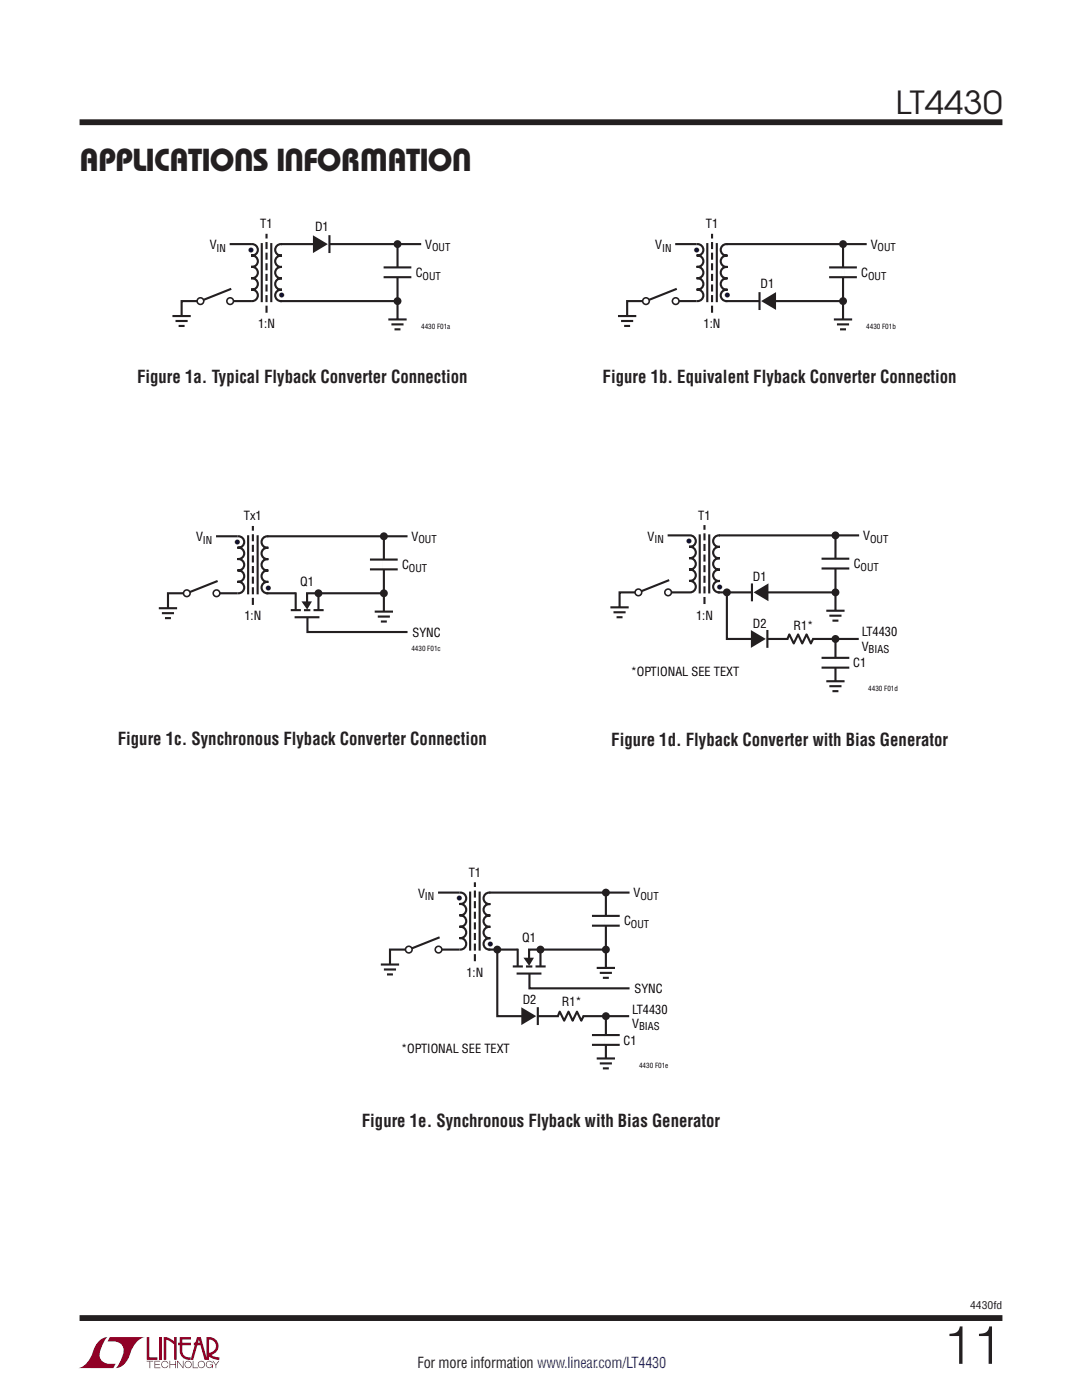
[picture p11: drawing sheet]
<svg xmlns="http://www.w3.org/2000/svg" width="216mm" height="279mm" viewBox="0 0 216 279" stroke-linecap="round" stroke-linejoin="round" font-family="sans-serif">
<g fill="#900126">
<path d="M29.3 266.8h.5v4.1h1.6v.5h-2.1z"/>
<path d="M20 267.4l1-.5h.5h-.1a6.2 6.2 0 0 0-1.5 4 2.58 2.58 0 0 0 3.2 1.3l-.5 .8h-7a4.9 4.9 0 0 0 3.1-3.8l.4-.7z"/>
<path d="M21.9 266.9h7a4.9 4.9 0 0 0-3.1 3.7 3.2 3.2 0 0 1-2.7 2.4h.1a6.2 6.2 0 0 0 1.4-4.1 2.58 2.58 0 0 0-3.1-1.2z"/>
<path d="M31.8 266.8h.5v4.6h-.5z"/>
<path d="M32.7 266.8l1 .2 1 .7v-.9h.5v4.6h-.5v-3.1l-1.5-.9v4h-.5z"/>
<path d="M29.3 271.6h1.3v.1h-.6v1.3h-.2v-1.3h-.5z"/>
<path d="M30.8 271.6h1.2v.1h-1v.5h.9v.2h-.9v.5h1v.1h-1.2z"/>
<path d="M33.8 271.6h.2v.6h1v-.6h.1v1.4h-.1v-.6h-1v.6h-.2z"/>
<path d="M35.4 271.6h.1l1 1.2v-1.2h.1v1.4l-1.1-1.2v1.2h-.1z"/>
<path d="M38.5 271.6h.1v1.3h.9v.1h-1z"/>
<path d="M42.4 271.6h.1l.6 .7 .5-.7h.2l-.7 .8v.6h-.1v-.6z"/>
<path d="M35.9 266.8h2.2v.5h-1.7v.7h1.7v.5h-1.7v1.1a1.32 1.32 0 0 0 1.6 1.3v.5l1.3-4.6h.8l1.1 4.1v-4.1a1.84 1.84 0 0 1 2.3 1.4 1.84 1.84 0 0 1-1.4 2.2l.7 .4 1 .1v.5l-1.2-.2-1.1-.6v-.6a1.34 1.34 0 0 0 1.6-1.2 1.34 1.34 0 0 0-1.4-1.5v4.1h-.9l-.8-2.9h-1.3v-.5h1.2l-.2-.7-1.1 4.1a2.06 2.06 0 0 1-2.7-1.3v-1.6h-.4v-.5h.4z"/>
<path d="M37 271.8a.72 .72 0 0 1 1.2 .1 .72 .72 0 0 1-.4 1.1 .72 .72 0 0 1-1-.7h.2a.59 .59 0 0 0 .8 .5 .59 .59 0 0 0 .2-.9 .59 .59 0 0 0-1 .2v.2h-.2z"/>
<path d="M39.7 271.8a.72 .72 0 0 1 1.1 .1 .72 .72 0 0 1-.4 1.1 .72 .72 0 0 1-.9-.7h.1a.59 .59 0 0 0 .8 .5 .59 .59 0 0 0 .2-.9 .59 .59 0 0 0-1 .2v.2h-.1z"/>
<path d="M41.3 271.8a.72 .72 0 0 1 1.2 .2h-.2a.59 .59 0 0 0-.9-.1 .59 .59 0 0 0 .1 .9 .59 .59 0 0 0 .9-.4h-.5v-.1h.6v.7h-.1v-.3a.73 .73 0 0 1-1.1 .2 .73 .73 0 0 1 0-1.1z"/>
<path d="M32.4 271.8a.71 .71 0 0 1 1.2 .3h-.1a.59 .59 0 0 0-.9-.3 .59 .59 0 0 0-.1 1 .59 .59 0 0 0 .9-.3h.2a.73 .73 0 0 1-1.1 .4 .73 .73 0 0 1-.1-1.1z"/>
</g>
<path d="M15.9 24.4h184.1M15.9 263h184.1" fill="none" stroke="#231f20" stroke-width="1.2" stroke-linecap="butt"/>
<g fill="none" stroke="#231f20" stroke-width=".42">
<path d="M45.8 48.7h4.3a1.16 1.16 0 0 1 1.4 1.2 1.16 1.16 0 0 1-1.4 1.1 1.15 1.15 0 0 1 1.4 1.1 1.15 1.15 0 0 1-1.4 1.2 1.15 1.15 0 0 1 1.4 1.1 1.15 1.15 0 0 1-1.4 1.1 1.15 1.15 0 0 1 1.4 1.2 1.15 1.15 0 0 1-1.4 1.1 1.16 1.16 0 0 1 1.4 1.1 1.16 1.16 0 0 1-1.4 1.2h-13.9v3M46.1 57.6l-6.1 2.5M52.2 48.5v11.8M54.1 48.5v11.8M56.1 48.7h27.9M56.3 48.7a1.16 1.16 0 0 0-1.4 1.2 1.16 1.16 0 0 0 1.4 1.1 1.15 1.15 0 0 0-1.4 1.1 1.15 1.15 0 0 0 1.4 1.2 1.15 1.15 0 0 0-1.4 1.1 1.15 1.15 0 0 0 1.4 1.1 1.15 1.15 0 0 0-1.4 1.2 1.15 1.15 0 0 0 1.4 1.1 1.16 1.16 0 0 0-1.4 1.1 1.16 1.16 0 0 0 1.4 1.2M76.5 53.4h5.6M76.5 55.3h5.6M79.3 48.7v15.1M34.4 63.1h3.7M35 64.1h2.4M35.6 65.1h1.2"/>
<path d="M56.1 60.1h23.2M77.5 63.8h3.6M78.1 64.7h2.4M78.7 65.7h1.2"/>
</g>
<path d="M50.3 48.8v11.3M56.1 48.8v11.3M79.3 53.4v1.9" fill="none" stroke="#fff" stroke-width=".71" stroke-linecap="butt"/>
<path d="M53.2 62.4v-15.7" fill="none" stroke="#231f20" stroke-width=".42" stroke-dasharray="1.4 .7" stroke-linecap="butt"/>
<path d="M36.2 62.9v.4M79.3 63.6v.3" fill="none" stroke="#231f20" stroke-width=".35"/>
<path d="M36.2 63.1v2.2M79.3 63.8v2.2" fill="none" stroke="#fff" stroke-width=".97" stroke-linecap="butt"/>
<path d="M40 60.1h5.9" fill="none" stroke="#fff" stroke-width="1.1" stroke-linecap="butt"/>
<circle cx="40" cy="60.1" r=".66" fill="#fff"/>
<circle cx="40" cy="60.1" r=".66" fill="none" stroke="#231f20" stroke-width=".32"/>
<circle cx="45.9" cy="60.1" r=".66" fill="#fff"/>
<circle cx="45.9" cy="60.1" r=".66" fill="none" stroke="#231f20" stroke-width=".32"/>
<g fill="#231f20">
<circle cx="79.3" cy="48.7" r=".79"/>
<circle cx="79.3" cy="60.1" r=".79"/>
</g>
<path d="M63.3 48.7h2.4" fill="none" stroke="#fff" stroke-width=".71" stroke-linecap="butt"/>
<path d="M62.4 47l3 1.7-3 1.8z" fill="#231f20"/>
<g fill="none" stroke="#231f20" stroke-width=".42">
<path d="M65.7 46.9v3.6M134.7 48.7h4.3a1.16 1.16 0 0 1 1.4 1.2 1.16 1.16 0 0 1-1.4 1.1 1.15 1.15 0 0 1 1.4 1.1 1.15 1.15 0 0 1-1.4 1.2 1.15 1.15 0 0 1 1.4 1.1 1.15 1.15 0 0 1-1.4 1.1 1.15 1.15 0 0 1 1.4 1.2 1.15 1.15 0 0 1-1.4 1.1 1.16 1.16 0 0 1 1.4 1.1 1.16 1.16 0 0 1-1.4 1.2h-13.9v3M135 57.6l-6.1 2.5M141.1 48.5v11.8M143 48.5v11.8M145 48.7h27.9M145.2 48.7a1.16 1.16 0 0 0-1.4 1.2 1.16 1.16 0 0 0 1.4 1.1 1.15 1.15 0 0 0-1.4 1.1 1.15 1.15 0 0 0 1.4 1.2 1.15 1.15 0 0 0-1.4 1.1 1.15 1.15 0 0 0 1.4 1.1 1.15 1.15 0 0 0-1.4 1.2 1.15 1.15 0 0 0 1.4 1.1 1.16 1.16 0 0 0-1.4 1.1 1.16 1.16 0 0 0 1.4 1.2M165.4 53.4h5.6M165.4 55.3h5.6M168.2 48.7v15.1M123.3 63.1h3.7M123.9 64.1h2.4"/>
<path d="M124.5 65.1h1.2M145 60.1h23.2M166.4 63.8h3.6M167 64.7h2.4M167.6 65.7h1.2"/>
</g>
<path d="M139.2 48.8v11.3M145 48.8v11.3M168.2 53.4v1.9" fill="none" stroke="#fff" stroke-width=".71" stroke-linecap="butt"/>
<path d="M142.1 62.4v-15.7" fill="none" stroke="#231f20" stroke-width=".42" stroke-dasharray="1.4 .7" stroke-linecap="butt"/>
<path d="M125.1 62.9v.4M168.2 63.6v.3" fill="none" stroke="#231f20" stroke-width=".35"/>
<path d="M125.1 63.1v2.2M168.2 63.8v2.2" fill="none" stroke="#fff" stroke-width=".97" stroke-linecap="butt"/>
<path d="M128.9 60.1h5.9" fill="none" stroke="#fff" stroke-width="1.1" stroke-linecap="butt"/>
<circle cx="128.9" cy="60.1" r=".66" fill="#fff"/>
<circle cx="128.9" cy="60.1" r=".66" fill="none" stroke="#231f20" stroke-width=".32"/>
<circle cx="134.8" cy="60.1" r=".66" fill="#fff"/>
<circle cx="134.8" cy="60.1" r=".66" fill="none" stroke="#231f20" stroke-width=".32"/>
<g fill="#231f20">
<circle cx="168.2" cy="48.7" r=".79"/>
<circle cx="168.2" cy="60.1" r=".79"/>
</g>
<path d="M151.6 60.1h2.4" fill="none" stroke="#fff" stroke-width=".71" stroke-linecap="butt"/>
<path d="M151.9 60.1l2.9-1.8v3.5z" fill="#231f20"/>
<g fill="none" stroke="#231f20" stroke-width=".42">
<path d="M151.6 58.3v3.6M43.1 107h4.3a1.16 1.16 0 0 1 1.3 1.2 1.16 1.16 0 0 1-1.3 1.1 1.15 1.15 0 0 1 1.3 1.1 1.15 1.15 0 0 1-1.3 1.2 1.15 1.15 0 0 1 1.3 1.1 1.15 1.15 0 0 1-1.3 1.1 1.15 1.15 0 0 1 1.3 1.2 1.15 1.15 0 0 1-1.3 1.1 1.16 1.16 0 0 1 1.3 1.2 1.16 1.16 0 0 1-1.3 1.1h-13.9v3M43.4 116l-6.1 2.4M49.5 106.8v11.8M51.4 106.8v11.8M53.3 107h28M53.4 118.4h23.2M53.5 107a1.16 1.16 0 0 0-1.3 1.2 1.16 1.16 0 0 0 1.3 1.1 1.15 1.15 0 0 0-1.3 1.1 1.15 1.15 0 0 0 1.3 1.2 1.15 1.15 0 0 0-1.3 1.1 1.15 1.15 0 0 0 1.3 1.1 1.15 1.15 0 0 0-1.3 1.2 1.15 1.15 0 0 0 1.3 1.1 1.16 1.16 0 0 0-1.3 1.2 1.16 1.16 0 0 0 1.3 1.1M73.8 111.7h5.6M73.8 113.6h5.6M76.6 107v15.1M31.7 121.4h3.6"/>
<path d="M32.3 122.4h2.4M32.9 123.4h1.2M74.8 122.1h3.6M75.4 123h2.4M76 124h1.2"/>
</g>
<path d="M47.6 107.1v11.3M53.4 107.1v11.3M76.6 111.7v1.9" fill="none" stroke="#fff" stroke-width=".71" stroke-linecap="butt"/>
<path d="M50.5 120.7v-15.7" fill="none" stroke="#231f20" stroke-width=".42" stroke-dasharray="1.4 .7" stroke-linecap="butt"/>
<path d="M33.5 121.2v.4M76.6 121.9v.4" fill="none" stroke="#231f20" stroke-width=".35"/>
<path d="M33.5 121.4v2.2M76.6 122.1v2.2" fill="none" stroke="#fff" stroke-width=".97" stroke-linecap="butt"/>
<path d="M37.3 118.4h5.9" fill="none" stroke="#fff" stroke-width="1.1" stroke-linecap="butt"/>
<circle cx="37.3" cy="118.4" r=".66" fill="#fff"/>
<circle cx="37.3" cy="118.4" r=".66" fill="none" stroke="#231f20" stroke-width=".32"/>
<circle cx="43.2" cy="118.4" r=".66" fill="#fff"/>
<circle cx="43.2" cy="118.4" r=".66" fill="none" stroke="#231f20" stroke-width=".32"/>
<g fill="#231f20">
<circle cx="76.6" cy="107" r=".79"/>
<circle cx="76.6" cy="118.4" r=".79"/>
</g>
<path d="M59 118.2v3.6M63.5 118.2v3.6M63.5 118.4h-2.2v2.3M58 121.8h2M58.8 123.2h4.9M60.7 121.8h1.2M61.3 123.2v2.9h20" fill="none" stroke="#231f20" stroke-width=".42"/>
<path d="M59 118.4h4.5" fill="none" stroke="#fff" stroke-width=".71" stroke-linecap="butt"/>
<circle cx="63.5" cy="118.4" r=".79" fill="#231f20"/>
<path d="M62.6 121.8h2" fill="none" stroke="#231f20" stroke-width=".42"/>
<path d="M60.6 120.3h1.2l-.5 .9z" fill="#231f20"/>
<path d="M60.6 120.3h1.2l-.5 .9z" fill="none" stroke="#231f20" stroke-width=".49"/>
<g fill="none" stroke="#231f20" stroke-width=".42">
<path d="M133.2 106.8h4.3a1.16 1.16 0 0 1 1.3 1.2 1.16 1.16 0 0 1-1.3 1.1 1.15 1.15 0 0 1 1.3 1.2 1.15 1.15 0 0 1-1.3 1.1 1.15 1.15 0 0 1 1.3 1.1 1.15 1.15 0 0 1-1.3 1.2 1.15 1.15 0 0 1 1.3 1.1 1.15 1.15 0 0 1-1.3 1.1 1.16 1.16 0 0 1 1.3 1.2 1.16 1.16 0 0 1-1.3 1.1h-13.9v3M133.5 115.8l-6.1 2.4M139.6 106.6v11.8M141.5 106.6v11.8M143.4 106.8h28M143.5 118.2h23.2M143.7 106.8a1.16 1.16 0 0 0-1.4 1.2 1.16 1.16 0 0 0 1.4 1.1 1.15 1.15 0 0 0-1.4 1.2 1.15 1.15 0 0 0 1.4 1.1 1.15 1.15 0 0 0-1.4 1.1 1.15 1.15 0 0 0 1.4 1.2 1.15 1.15 0 0 0-1.4 1.1 1.15 1.15 0 0 0 1.4 1.1 1.16 1.16 0 0 0-1.4 1.2 1.16 1.16 0 0 0 1.4 1.1M163.9 111.5h5.6M163.9 113.5h5.6M166.7 106.8v15.1M121.8 121.2h3.6M122.4 122.2h2.4"/>
<path d="M123 123.2h1.2M164.9 121.9h3.6M165.5 122.9h2.4M166.1 123.9h1.2"/>
</g>
<path d="M137.7 106.9v11.3M143.5 106.9v11.3M166.7 111.5v1.9" fill="none" stroke="#fff" stroke-width=".71" stroke-linecap="butt"/>
<path d="M140.6 120.5v-15.7" fill="none" stroke="#231f20" stroke-width=".42" stroke-dasharray="1.4 .7" stroke-linecap="butt"/>
<path d="M123.6 121v.4M166.7 121.7v.4" fill="none" stroke="#231f20" stroke-width=".35"/>
<path d="M123.6 121.2v2.2M166.7 121.9v2.2" fill="none" stroke="#fff" stroke-width=".97" stroke-linecap="butt"/>
<path d="M127.4 118.2h5.9" fill="none" stroke="#fff" stroke-width="1.1" stroke-linecap="butt"/>
<circle cx="127.4" cy="118.2" r=".66" fill="#fff"/>
<circle cx="127.4" cy="118.2" r=".66" fill="none" stroke="#231f20" stroke-width=".32"/>
<circle cx="133.3" cy="118.2" r=".66" fill="#fff"/>
<circle cx="133.3" cy="118.2" r=".66" fill="none" stroke="#231f20" stroke-width=".32"/>
<g fill="#231f20">
<circle cx="145" cy="118.2" r=".79"/>
<circle cx="166.7" cy="106.8" r=".79"/>
<circle cx="166.7" cy="118.2" r=".79"/>
</g>
<path d="M145 118.2v9.3h26.1M166.7 127.5v8.5" fill="none" stroke="#231f20" stroke-width=".42"/>
<circle cx="166.7" cy="127.5" r=".79" fill="#231f20"/>
<path d="M150.7 127.5h2.4M166.7 131.3v1.9" fill="none" stroke="#fff" stroke-width=".71" stroke-linecap="butt"/>
<path d="M163.9 131.3h5.6M163.9 133.2h5.6M164.9 136h3.6M165.5 136.9h2.4M166.1 137.9h1.2" fill="none" stroke="#231f20" stroke-width=".42"/>
<path d="M166.7 135.8v.3" fill="none" stroke="#231f20" stroke-width=".35"/>
<path d="M166.7 136v2.2" fill="none" stroke="#fff" stroke-width=".97" stroke-linecap="butt"/>
<path d="M149.8 125.7l3 1.8-3 1.8z" fill="#231f20"/>
<path d="M153.1 125.7v3.6" fill="none" stroke="#231f20" stroke-width=".42"/>
<path d="M150.1 118.2h2.4" fill="none" stroke="#fff" stroke-width=".71" stroke-linecap="butt"/>
<path d="M150.4 118.2l2.9-1.8v3.6z" fill="#231f20"/>
<g fill="none" stroke="#231f20" stroke-width=".42">
<path d="M150 116.4v3.6M162.3 127.4l-.5 1-.9-1.8-.8 1.8-.8-1.8-.9 1.8-.9-1.8-.4 1M87.4 178.1h4.3a1.16 1.16 0 0 1 1.3 1.2 1.16 1.16 0 0 1-1.3 1.1 1.15 1.15 0 0 1 1.3 1.2 1.15 1.15 0 0 1-1.3 1.1 1.15 1.15 0 0 1 1.3 1.1 1.15 1.15 0 0 1-1.3 1.2 1.15 1.15 0 0 1 1.3 1.1 1.15 1.15 0 0 1-1.3 1.1 1.16 1.16 0 0 1 1.3 1.2 1.16 1.16 0 0 1-1.3 1.1h-13.9v3M93.8 177.9v11.8M95.7 177.9v11.8M97.6 178.1h28M97.8 178.1a1.16 1.16 0 0 0-1.3 1.2 1.16 1.16 0 0 0 1.3 1.1 1.15 1.15 0 0 0-1.3 1.2 1.15 1.15 0 0 0 1.3 1.1 1.15 1.15 0 0 0-1.3 1.1 1.15 1.15 0 0 0 1.3 1.2 1.15 1.15 0 0 0-1.3 1.1 1.15 1.15 0 0 0 1.3 1.1 1.16 1.16 0 0 0-1.3 1.2 1.16 1.16 0 0 0 1.3 1.1M120.9 178.1v15.1M76 192.5h3.6M76.6 193.5h2.4M77.2 194.5h1.2M87.7 187.1l-6.1 2.4"/>
<path d="M97.7 189.5h23.2M118.1 182.8h5.6M118.1 184.7h5.6M119.1 193.2h3.6M119.7 194.2h2.4M120.3 195.1h1.2"/>
</g>
<path d="M157.3 127.5h4.8M91.9 178.2v11.3M97.7 178.2v11.3M120.9 182.8v1.9" fill="none" stroke="#fff" stroke-width=".71" stroke-linecap="butt"/>
<path d="M94.8 191.8v-15.7" fill="none" stroke="#231f20" stroke-width=".42" stroke-dasharray="1.4 .7" stroke-linecap="butt"/>
<path d="M77.8 192.3v.4M120.9 193v.4" fill="none" stroke="#231f20" stroke-width=".35"/>
<path d="M77.8 192.5v2.2M120.9 193.2v2.2" fill="none" stroke="#fff" stroke-width=".97" stroke-linecap="butt"/>
<path d="M81.6 189.5h5.9" fill="none" stroke="#fff" stroke-width="1.1" stroke-linecap="butt"/>
<circle cx="81.6" cy="189.5" r=".66" fill="#fff"/>
<circle cx="81.6" cy="189.5" r=".66" fill="none" stroke="#231f20" stroke-width=".32"/>
<circle cx="87.5" cy="189.5" r=".66" fill="#fff"/>
<circle cx="87.5" cy="189.5" r=".66" fill="none" stroke="#231f20" stroke-width=".32"/>
<g fill="#231f20">
<circle cx="99.2" cy="189.5" r=".79"/>
<circle cx="120.9" cy="178.1" r=".79"/>
<circle cx="120.9" cy="189.5" r=".79"/>
</g>
<path d="M102.3 192.9h2M103.1 194.3h4.9M103.3 189.3v3.6M105 192.9h1.2M105.6 194.3v2.9h20M107.8 189.5h-2.2v2.3M107.8 189.3v3.6" fill="none" stroke="#231f20" stroke-width=".42"/>
<path d="M103.3 189.5h4.5" fill="none" stroke="#fff" stroke-width=".71" stroke-linecap="butt"/>
<circle cx="107.8" cy="189.5" r=".79" fill="#231f20"/>
<path d="M106.9 192.9h2" fill="none" stroke="#231f20" stroke-width=".42"/>
<path d="M104.9 191.4h1.2l-.5 .9z" fill="#231f20"/>
<path d="M104.9 191.4h1.2l-.5 .9z" fill="none" stroke="#231f20" stroke-width=".49"/>
<path d="M99.2 189.5v13.3h26.1M120.9 202.8v8.4" fill="none" stroke="#231f20" stroke-width=".42"/>
<circle cx="120.9" cy="202.8" r=".79" fill="#231f20"/>
<path d="M104.9 202.8h2.4M120.9 206.6v1.9" fill="none" stroke="#fff" stroke-width=".71" stroke-linecap="butt"/>
<path d="M118.1 206.6h5.6M118.1 208.5h5.6M119.1 211.2h3.6M119.7 212.2h2.4M120.3 213.2h1.2" fill="none" stroke="#231f20" stroke-width=".42"/>
<path d="M120.9 211v.4" fill="none" stroke="#231f20" stroke-width=".35"/>
<path d="M120.9 211.3v2.2" fill="none" stroke="#fff" stroke-width=".97" stroke-linecap="butt"/>
<path d="M104 201l3 1.8-3 1.8z" fill="#231f20"/>
<path d="M107.3 201v3.6M116.5 202.7l-.5 1-.9-1.8-.8 1.8-.9-1.8-.8 1.8-.9-1.8-.4 1" fill="none" stroke="#231f20" stroke-width=".42"/>
<path d="M111.5 202.8h4.8" fill="none" stroke="#fff" stroke-width=".71" stroke-linecap="butt"/>
<text font-size="10.6" fill="#231f20" x="188.2" y="272.2">11</text>
<g font-size="6.3" fill="#231f20">
<text x="178.7" y="22.8">LT4430</text>
<text x="15.9" y="34.1">Applications Information</text>
</g>
<g font-size="3.5" fill="#231f20">
<text x="27.4" y="76.5">Figure 1a. Typical Flyback Converter Connection</text>
<text x="120.2" y="76.4">Figure 1b. Equivalent Flyback Converter Connection</text>
<text x="23.5" y="148.7">Figure 1c. Synchronous Flyback Converter Connection</text>
<text x="122" y="148.8">Figure 1d. Flyback Converter with Bias Generator</text>
<text x="72.2" y="224.9">Figure 1e. Synchronous Flyback with Bias Generator</text>
</g>
<g font-size="3.2">
<text x="49.6" y="51.1">•</text>
<text x="138.5" y="51.1">•</text>
<text x="55.7" y="60.1">•</text>
<text x="144.6" y="60.1">•</text>
<text x="46.9" y="109.4">•</text>
<text x="137" y="109.2">•</text>
<text x="53" y="118.4">•</text>
<text x="143.1" y="118.3">•</text>
<text x="91.2" y="180.5">•</text>
<text x="97.3" y="189.6">•</text>
</g>
<text font-size="3" fill="#231f20" x="83.3" y="273.1">For more information www.linear.com/LT4430</text>
<g font-size="2.5">
<text x="51.9" y="45.6">T1</text>
<text x="62.9" y="46.2">D1</text>
<text x="140.8" y="45.6">T1</text>
<text x="41.8" y="49.7">V</text>
<text x="84.9" y="49.6">V</text>
<text x="130.7" y="49.7">V</text>
<text x="173.8" y="49.6">V</text>
<text x="83" y="55.3">C</text>
<text x="151.8" y="57.4">D1</text>
<text x="171.9" y="55.3">C</text>
<text x="51.5" y="65.5">1:N</text>
<text x="140.4" y="65.5">1:N</text>
<text x="48.7" y="103.9">Tx1</text>
<text x="82.1" y="107.9">V</text>
<text x="129.2" y="107.9">V</text>
<text x="139.3" y="103.7">T1</text>
<text x="172.2" y="107.7">V</text>
<text x="39.1" y="108">V</text>
<text x="80.2" y="113.6">C</text>
<text x="170.3" y="113.4">C</text>
<text x="59.9" y="116.9">Q1</text>
<text x="150.2" y="116">D1</text>
<text x="48.8" y="123.8">1:N</text>
<text x="138.9" y="123.7">1:N</text>
<text x="150.2" y="125.4">D2</text>
<text x="158.3" y="125.8">R1*</text>
<text x="82.3" y="127.1">SYNC</text>
<text x="172" y="127">LT4430</text>
<text x="172" y="129.8">V</text>
<text x="125.9" y="134.9">*OPTIONAL SEE TEXT</text>
<text x="170.3" y="133.2">C1</text>
<text x="83.4" y="179.2">V</text>
<text x="93.5" y="175">T1</text>
<text x="126.4" y="179">V</text>
<text x="124.5" y="184.7">C</text>
<text x="104.2" y="188">Q1</text>
<text x="93.1" y="194.9">1:N</text>
<text x="104.3" y="200.4">D2</text>
<text x="112.1" y="200.7">R1*</text>
<text x="126.1" y="202.3">LT4430</text>
<text x="126.6" y="198.2">SYNC</text>
<text x="124.4" y="208.5">C1</text>
<text x="126.1" y="205.1">V</text>
<text x="80" y="210.2">*OPTIONAL SEE TEXT</text>
</g>
<g font-size="2.1">
<text x="43.2" y="50.3">IN</text>
<text x="86.2" y="50.1">OUT</text>
<text x="132.1" y="50.3">IN</text>
<text x="175.1" y="50.1">OUT</text>
<text x="84.3" y="55.8">OUT</text>
<text x="173.2" y="55.8">OUT</text>
<text x="40.5" y="108.6">IN</text>
<text x="83.5" y="108.5">OUT</text>
<text x="130.6" y="108.4">IN</text>
<text x="171.7" y="113.9">OUT</text>
<text x="173.6" y="108.3">OUT</text>
<text x="81.6" y="114.1">OUT</text>
<text x="173.3" y="130.4">BIAS</text>
<text x="84.8" y="179.7">IN</text>
<text x="127.8" y="179.6">OUT</text>
<text x="125.9" y="185.2">OUT</text>
<text x="127.5" y="205.6">BIAS</text>
</g>
<text font-size="2.1" fill="#231f20" x="193.6" y="261.2">4430fd</text>
<g font-size="1.4">
<text x="84" y="65.6">4430 F01a</text>
<text x="172.9" y="65.6">4430 F01b</text>
<text x="82.1" y="130">4430 F01c</text>
<text x="173.3" y="137.8">4430 F01d</text>
<text x="127.5" y="213.1">4430 F01e</text>
</g>
</svg>
